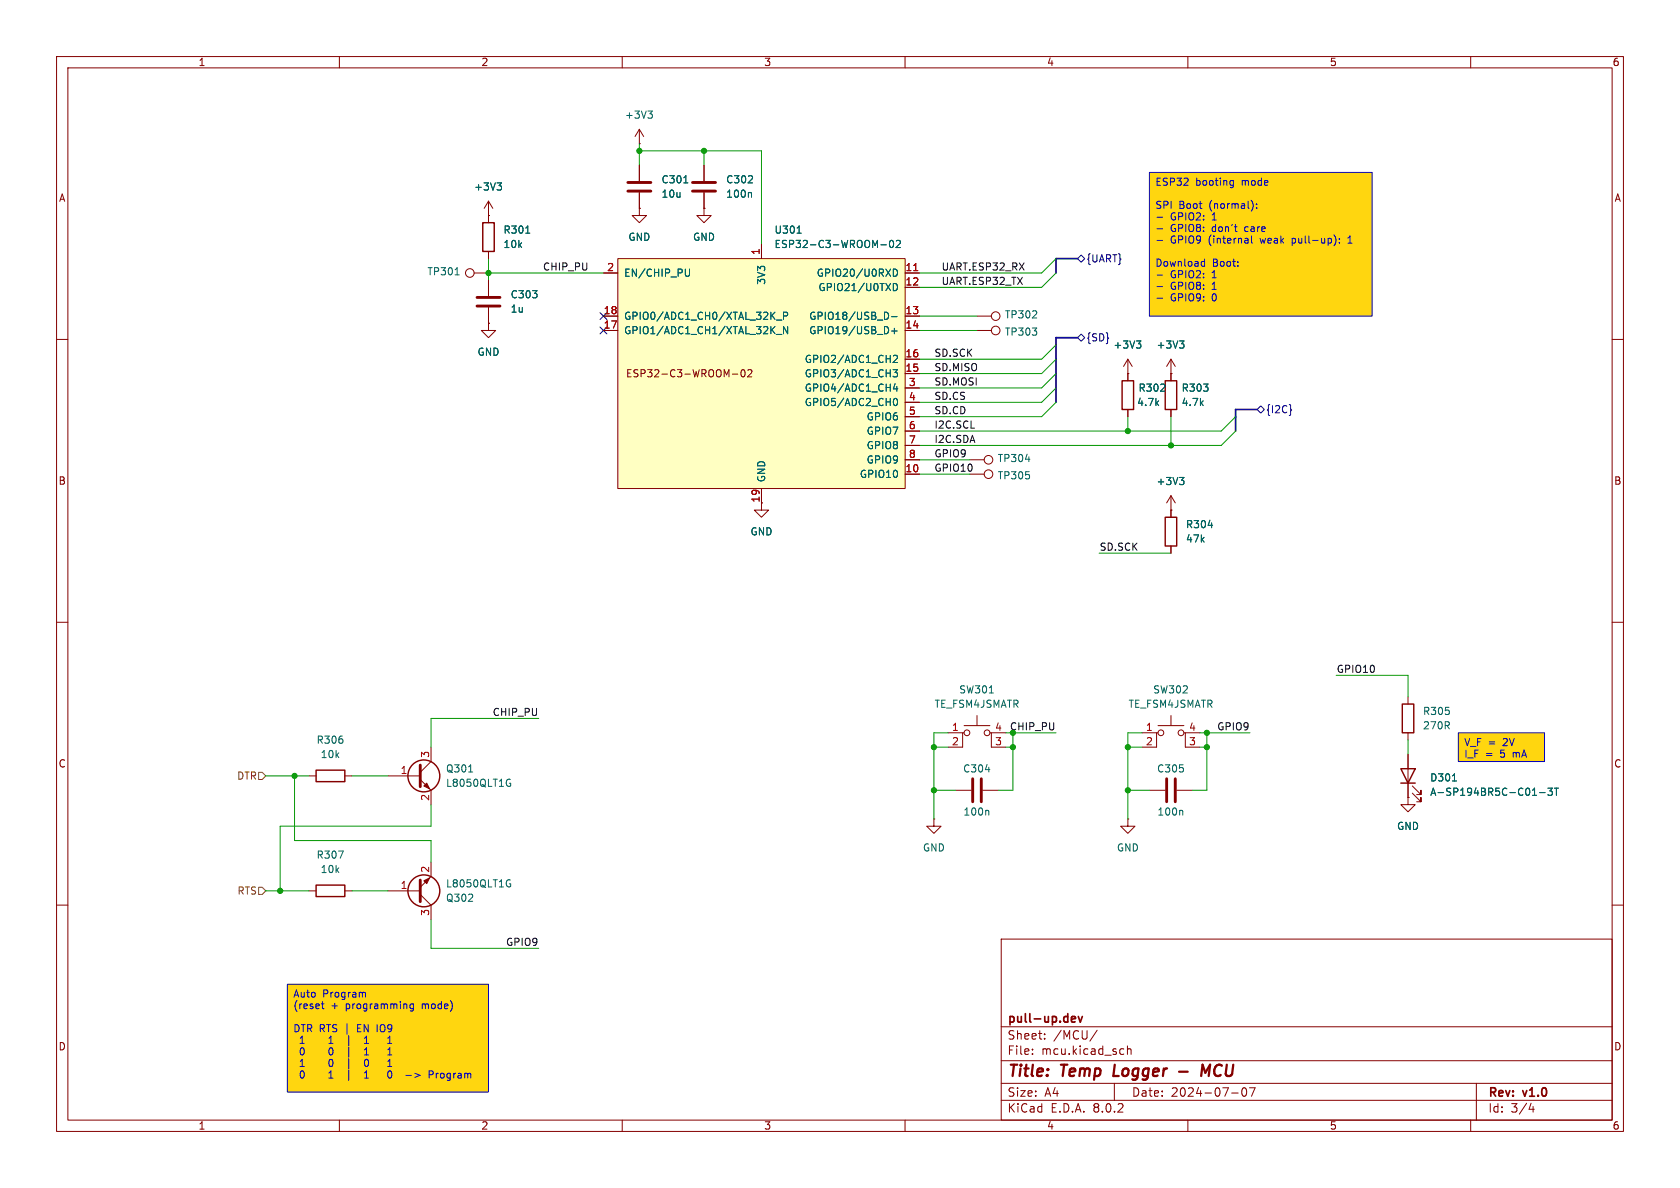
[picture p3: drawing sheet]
<svg xmlns="http://www.w3.org/2000/svg" width="297mm" height="210mm" viewBox="0 0 297 210" stroke-linecap="round" stroke-linejoin="round" font-family="sans-serif">
<g fill="none" stroke="#840000" stroke-width=".18">
<path d="M10 10h277v190h-277zM12 12h273v186h-273zM60 10v2M110 10v2M160 10v2M210 10v2M260 10v2M10 60h2M285 60h2M10 110h2M285 110h2M10 160h2"/>
<path d="M285 160h2M177 166h108v32h-108zM60 198v2M110 198v2M160 198v2M177 194.5h108M177 191.5h108M177 187.5h108M177 181.5h108M182.5 186.3v.1M182.5 185.5v.1M184.7 183.6v.1"/>
<path d="M184.7 182.8v.1M194 182.1l-1.3 2M197 191.5v3M198.2 185.4l.5 .1M198.7 186.3l-.5 .1M199.3 185.5l.2-.1 .4 .1 .1 .9M199.3 184.9v1.5M210 198v2M217.7 193.2h1.2M219.7 192.4l.2-.1a.81 .81 0 0 1 .6 .6 .81 .81 0 0 1-.3 .8l-.2 .1a.81 .81 0 0 1-.3-1.4zM220.9 192.3h1l-.7 1.5M260 198v2"/>
<path d="M261 191.5v6.5M270.7 195l-.4 1.1h.9M271 195.6v1"/>
</g>
<path d="M197.1 188.2l-.3 2h1M208.4 189.4h1.6M212.3 190.2l.3-2 .5 1.4 .8-1.4-.2 2" fill="none" stroke="#840000" stroke-width=".4"/>
<path d="M189.6 179.7l.5 .1v.2l-.7 .2M190.6 179.7l.4 1 .3-1M190.1 180.6l-.5 .1" fill="none" stroke="#840000" stroke-width=".3"/>
<g fill="#ffd60f">
<path d="M257.8 129.5h15.2v5.1h-15.2z"/>
<path d="M203.2 30.5h39.4v25.4h-39.4z"/>
<path d="M50.8 174h35.6v19h-35.6z"/>
</g>
<g fill="none" stroke="#840000" stroke-width=".18">
<path d="M86.4 38.1h.1M86.4 35.6l-.8 1.2M86.4 35.6v3.8M86.4 35.6l.7 1.2M113 25.4h.1M113 36.8v1.3h1.3l-1.3 1.3-1.2-1.3h1.2M113 36.8h.1M113 22.9v2.5M113 29.2v2.8M113 34v2.8M113 22.9l-.7 1.2M113 22.9l.8 1.2"/>
<path d="M124.5 36.8v1.3h1.2l-1.2 1.3-1.3-1.3h1.3M124.5 36.8h.1M124.5 29.2v2.8M124.5 34v2.8M83.8 48.3h2.6M86.4 57.2v1.2h1.2l-1.2 1.3-1.3-1.3h1.3M86.4 57.2h.1M86.4 44.5v1.2M86.4 49.5v2.8M86.4 54.4v2.8M134.6 88.9v1.3h1.3l-1.3 1.2-1.3-1.2h1.3M171.4 83.8h2.6"/>
<path d="M171.4 81.3h2.6M68.6 137.2h5.7M74.3 137.8l1.9 1.9v2.5M76.2 132.1v2.5l-1.9 1.9M167.6 129.5h2.6M168.9 139.7h2.8M170.4 129.5h-.2v2.6h-2.6M170.4 128.3h4.6M172.7 126.5v1.8M173.7 139.7h2.8M175 129.5h.3v2.6h2.5M175.3 129.5h2.5"/>
<path d="M201.9 129.5h2.6M203.2 139.7h2.8M204.7 129.5h-.2v2.6h-2.6M204.7 128.3h4.6M207 126.5v1.8M208 139.7h2.8M209.3 129.5h.2v2.6h2.6M209.5 129.5h2.6M248.9 123.2v1.3M248.9 129.5v1.3M248.9 133.4v7.6M249.7 138.9l1.5 1.6v-.8v.8h-.8"/>
<path d="M165.1 144.8v1.3h1.3l-1.3 1.2-1.3-1.2h1.3M165.1 144.8h.1M199.4 144.8v1.3h1.3l-1.3 1.2-1.3-1.2h1.3M199.4 144.8h.1M248.9 141v1.2h1.3l-1.3 1.3-1.3-1.3h1.3M248.9 141h.1M249.7 140.2l1.5 1.5v-.7v.7h-.8"/>
<circle cx="83.1" cy="48.3" r=".76"/>
<circle cx="174.8" cy="81.3" r=".76"/>
<circle cx="174.8" cy="83.8" r=".76"/>
<circle cx="170.9" cy="129.5" r=".51"/>
<circle cx="174.5" cy="129.5" r=".51"/>
<circle cx="205.2" cy="129.5" r=".51"/>
<circle cx="208.8" cy="129.5" r=".51"/>
</g>
<g fill="none" stroke="#006464" stroke-width=".18">
<path d="M114.5 19.6h.8l-.4 .5M87.9 32.3h.8l-.5 .5M88.4 32.8l.3 .3v.3l-.3 .2M115.1 20.1l.2 .3v.3l-.2 .2M120.9 32.3h.7M132.7 34l.2 .2v.7M80.5 48.6h.7M92.9 41.2h.8M181.3 81.2h.8M82.8 136.5h.8M89.9 137.7l.3 .1M90 138.5h.3v.4l-.4 .1"/>
<path d="M174.2 136h.8M174.9 122.5h.7M256.8 138.1h.7M273.6 139.3h.8l-.4 .5 .4 .1v.6l-.2 .1-.6-.1M274.8 139.3h.7M275.2 139.3v1.3M174.6 143.2l.2 .2v.7M208.9 143.2l.2 .2v.7M270.9 140.6h.8M272.2 140.1h1"/>
</g>
<path d="M111 33.8h4.1M111 32.3h4.1M122.4 33.8h4.1M122.4 32.3h4.1M84.3 54.1h4.1M84.3 52.6h4.1M74.3 135.3v3.8M172 137.7v4M173.5 137.7v4M206.2 137.7v4M207.8 137.7v4" fill="none" stroke="#840000" stroke-width=".51"/>
<g fill="none" stroke="#840000" stroke-width=".25">
<path d="M85.3 39.4h2.1v5.1h-2.1zM247.6 135.9h2.6l-1.3 2.5zM247.6 138.4h2.6M247.9 124.5h2v5h-2z"/>
<circle cx="74.9" cy="137.2" r="2.82"/>
</g>
<path d="M74.9 138.9l.5-.5 .5 1z" fill="#840000" stroke="#840000" stroke-width=".18"/>
<path d="M109.2 45.7h50.8v40.7h-50.8z" fill="#ffffc2"/>
<g fill="none" stroke="#840000" stroke-width=".18">
<path d="M86.4 38.1h.1M86.4 38.1v1.3M113 36.8h.1M113 29.2v2.8M113 34v2.8M124.5 36.8h.1M124.5 29.2v2.8M124.5 34v2.8M86.4 57.2h.1M86.4 44.5v1.2M86.4 49.5v2.8M86.4 54.4v2.8"/>
<path d="M106.7 48.3h2.5M106.7 55.9h2.5M106.7 58.4h2.5M109.2 45.7h50.8v40.7h-50.8zM134.6 43.2v2.5M160 48.3h2.6M160 50.8h2.6M160 55.9h2.6M160 58.4h2.6M172.7 55.9h2.6M172.7 58.4h2.6M129.5 66.1h.9"/>
<path d="M131.1 65.5l.2-.2a.68 .68 0 0 1 .4 .7 .68 .68 0 0 1-.4 .6l-.2-.1-.1-.4zM132.2 65.5l.5-.2 .2 .4-.8 .9h.8M160 66h2.6M160 63.5h2.6M160 68.6h2.6M160 71.1h2.6M160 73.7h2.6M160 76.2h2.6M160 78.7h2.6M199.4 66h.1M199.4 63.5v3.8M199.4 72.4v1.3"/>
<path d="M199.4 63.5l-.8 1.3M199.4 63.5l.8 1.3M207 66h.1M207 63.5v3.8M207 72.4v1.3M207 63.5l-.8 1.3M207 63.5l.8 1.3M134.6 86.4v2.5M160 83.8h2.6M160 81.3h2.6M207 90.2h.1M207 87.6v3.8"/>
<path d="M207 96.5v1.3M207 87.6l-.8 1.3M207 87.6l.8 1.3M54.6 137.2h1.3M61 137.2h1.2M248.9 133.4v2.5M248.9 138.4v2.6M54.6 157.5h1.3M61 157.5h1.2M68.6 157.5h5.7M74.3 158.1l1.9 1.9v2.6M76.2 152.4v2.5l-1.9 1.9"/>
<path d="M248.9 141h.1"/>
<circle cx="176" cy="55.9" r=".76"/>
<circle cx="176" cy="58.4" r=".76"/>
</g>
<g fill="none" stroke="#006464" stroke-width=".18">
<path d="M87.9 32.3h.8l-.5 .5M88.4 32.8l.3 .3v.3l-.3 .2M120.9 32.3h.7M132.7 34l.2 .2v.7M92.9 41.2h.8M121.9 47.6l-.1 1.1-.2 .1h-.3M137.2 59.1h1M137.2 56.6h1M138.5 55.9l.6-.1 .1-.2v-.3l-.7-.1v1.3M139.2 57.7v1.3l-.7-1.3v1.3M140.9 41.2h.7M155.7 43.3h1"/>
<path d="M156.8 55.3l.3 .4-.3 .7M157.4 42.6l.1-.1a.68 .68 0 0 1 .5 .6 .68 .68 0 0 1-.5 .7l-.1-.2-.2-.3zM157.6 56h1M157.6 58.5h1M157.9 47.6a.64 .64 0 0 1 .8 .6 .64 .64 0 0 1-.8 .6zM157.9 50.1a.64 .64 0 0 1 .8 .6 .64 .64 0 0 1-.8 .7zM158.1 58v1M158.5 42.6l.4-.1 .3 .4-.8 .9h.8M157.9 65.3h.8l-.5 .5 .4 .2v.5l-.2 .1-.5-.1M157.9 62.9l.5-.1 .3 .4-.8 .9h.8M158.1 70.6l.1-.2a.68 .68 0 0 1 .5 .7 .68 .68 0 0 1-.5 .6l-.1-.1-.2-.4zM158.2 67.8l-.3 .9h.8"/>
<path d="M158.5 68.3v.9M200.9 60.3h.8l-.4 .5M201.4 60.8l.3 .2v.3l-.3 .2M208.5 60.3h.8l-.4 .5M209.1 60.8l.2 .2v.3l-.2 .2M208.5 84.4h.8l-.4 .5M209.1 84.9l.2 .2v.3l-.2 .3M213.6 92.9h.8M256.8 138.1h.7M273.6 139.3h.8l-.4 .5 .4 .1v.6l-.2 .1-.6-.1M274.8 139.3h.7M275.2 139.3v1.3"/>
<path d="M59.8 150.4h.9l-.6 1.3M89.9 155.5l.3 .1M90 156.2h.3v.5l-.4 .1M270.9 140.6h.8M272.2 140.1h1"/>
</g>
<path d="M161.5 47.8h.8" fill="none" stroke="#a90000" stroke-width=".18"/>
<g fill="none" stroke="#840000" stroke-width=".25">
<path d="M198.4 67.3h2v5.1h-2zM206 67.3h2v5.1h-2zM206 91.4h2v5.1h-2zM55.9 136.1h5.1v2.1h-5.1zM55.9 156.5h5.1v2h-5.1z"/>
<circle cx="74.9" cy="157.5" r="2.82"/>
</g>
<path d="M74.3 155.6v3.8" fill="none" stroke="#840000" stroke-width=".51"/>
<path d="M74.9 155.7l1-.5-.5 1z" fill="#840000" stroke="#840000" stroke-width=".18"/>
<path d="M106.1 57.8l1.2 1.2M106.1 55.3l1.2 1.2M107.3 57.8l-1.2 1.2M107.3 55.3l-1.2 1.2M190.5 59.7l.6-.6 .7 .6-.7 .6zM190.5 45.7l.6-.6 .7 .6-.7 .7zM222.2 72.4l.7-.6 .6 .6-.6 .6zM228.2 72.3l.1 .2-.1 .2" fill="none" stroke="#000084" stroke-width=".18"/>
<path d="M45.7 136.5h.7l.6 .7-.6 .6h-.7zM45.7 156.8h.7l.6 .7-.6 .6h-.7z" fill="none" stroke="#725600" stroke-width=".18"/>
<g fill="none" stroke="#0000c2" stroke-width=".18">
<path d="M203.2 30.5h39.4v25.4h-39.4zM204.6 38.4h.9M217.7 31.9l.3 .1M218 31.9v1l-.1 .2-.3 .1M218 32.7l-.3 .1M221.4 35.6l.1 .6-.1 .9M222.2 36.7v.1M222.2 36.1v.1M204.6 40.4h.9M204.6 42.5h.9M204.6 48.6h.9M204.6 50.7h.9"/>
<path d="M204.6 52.7h.9M212.5 47h.5M212.5 46.3h.5M213 45.8v1.3M220.6 42.2v.8M220.6 42.9l-.1 .1M220.6 42.4l-.1 .1M221.2 41.7v1.1l.2 .2M235.8 41.5a1.46 1.46 0 0 1 0 2M236.8 42.9v.1M236.8 42.2v.1M238.3 43h.7"/>
<path d="M238.5 41.9l-.2 .2M257.8 129.5h15.2v5.1h-15.2zM50.8 174h35.6v19h-35.6zM57 177v1.1l.3 .2M64.3 175.4l.3 .2v.7M73.1 177.5h-.4l-.2 .2 .1 .5h.5M73.1 177.5v1l-.3 .2h-.3M58.1 184.4h.8M58.1 190.6h.8M58.3 185.3l-.2 .4 .2 .7M58.3 187.3l-.2 .4 .2 .8M58.4 189.5l-.3 .2"/>
<path d="M61.6 183.1v1.8M61.6 185.1v1.8M61.6 187.1v1.9M61.6 189.2v1.8M64.4 185.6l.4-.4v1.3M64.4 184.4h.8M64.4 189.7l.4-.4v1.3M64.4 186.5h.8M64.4 190.6h.8M64.6 187.3h.1a.68 .68 0 0 1 .5 .6 .68 .68 0 0 1-.5 .6 .84 .84 0 0 1-.1-1.2zM64.7 183.4l-.3 .1M64.8 183.2v1.2"/>
<path d="M68.5 184.4h.8M68.5 185.6l.4-.4v1.3M68.5 187.6l.4-.3v1.2M68.5 186.5h.8M68.5 188.5h.8M68.7 189.4l.1-.1a.68 .68 0 0 1 .5 .6 .68 .68 0 0 1-.5 .7l-.1-.1-.2-.4zM68.8 183.4l-.3 .1M68.9 183.2v1.2M71.7 190.1h1M73.3 189.7l1 .4-1 .4M75.9 190l.6-.1 .1-.2-.1-.3-.6-.1v1.3M77.1 189.7v.9"/>
<path d="M77.5 189.7l-.4 .3M78.1 189.7l-.2 .3v.3l.2 .3"/>
</g>
<path d="M190.5 45.7h-3.8v2.6M190.5 59.7h-3.8v11.4M222.2 72.4h-3.8v3.8" fill="none" stroke="#000084" stroke-width=".3"/>
<g fill="none" stroke="#009600" stroke-width=".18">
<path d="M113 26.7h21.6v16.5M113 25.4v3.8M124.5 26.7v2.5M86.4 45.7v3.8M86.4 48.3h20.3M162.6 58.4h10.1M162.6 55.9h10.1M186.7 45.7l-2.6 2.6h-21.5M186.7 48.3l-2.6 2.5h-21.5M186.7 68.6l-2.6 2.5h-21.5M186.7 71.1l-2.6 2.6h-21.5M186.7 66l-2.6 2.6h-21.5"/>
<path d="M186.7 63.5l-2.6 2.5h-21.5M186.7 61l-2.6 2.5h-21.5M199.4 73.7v2.5M207 73.7v5M218.4 73.7l-2.5 2.5h-53.3M218.4 76.2l-2.5 2.5h-53.3M162.6 83.8h8.8M162.6 81.3h8.8M194.3 97.8h12.7M236.2 119.4h12.7v3.8M47 137.2h7.6M52.1 137.2v11.4h24.1v3.8"/>
<path d="M62.2 137.2h6.4M95.2 127h-19v5.1M165.1 139.7h3.8M165.1 132.1h2.5M167.6 129.5h-2.5v15.3M177.8 129.5h8.9M177.8 132.1h1.3M179.1 129.5v10.2h-2.6M199.4 139.7h3.8M199.4 132.1h2.5M201.9 129.5h-2.5v15.3M212.1 129.5h8.9"/>
<path d="M212.1 132.1h1.3M213.4 129.5v10.2h-2.6M248.9 130.8v2.6M47 157.5h7.6M62.2 157.5h6.4M76.2 142.2v3.9h-26.7v11.4M76.2 162.6v5h19"/>
</g>
<g fill="#009600" stroke="#009600" stroke-width=".18">
<circle cx="199.4" cy="139.7" r=".46"/>
<circle cx="199.4" cy="132.1" r=".46"/>
<circle cx="213.4" cy="132.1" r=".46"/>
<circle cx="213.4" cy="129.5" r=".46"/>
<circle cx="179.1" cy="132.1" r=".46"/>
<circle cx="165.1" cy="132.1" r=".46"/>
<circle cx="165.1" cy="139.7" r=".46"/>
<circle cx="113" cy="26.7" r=".46"/>
<circle cx="124.5" cy="26.7" r=".46"/>
<circle cx="86.4" cy="48.3" r=".46"/>
<circle cx="199.4" cy="76.2" r=".46"/>
<circle cx="52.1" cy="137.2" r=".46"/>
<circle cx="49.5" cy="157.5" r=".46"/>
<circle cx="207" cy="78.7" r=".46"/>
</g>
<g font-size="2.8" fill="#840000">
<text x="178" y="190.9">Title:</text>
<text x="187.7" y="190.9">Temp</text>
<text x="197.7" y="190.9">Logger</text>
<text x="214.8" y="190.9">MCU</text>
</g>
<g font-size="2.1" fill="#840000">
<text x="178" y="184">Sheet:</text>
<text x="178" y="181.2">pull-up.dev</text>
<text x="186.2" y="184">/MCU/</text>
<text x="178" y="186.7">File:</text>
<text x="184.1" y="186.7">mcu.kicad_sch</text>
<text x="178" y="196.9">KiCad</text>
<text x="178" y="194.1">Size:</text>
<text x="184.7" y="194.1">A4</text>
<text x="185.7" y="196.9">E.D.A.</text>
<text x="193.3" y="196.9">8.0.2</text>
<text x="200" y="194.1">Date:</text>
<text x="207" y="194.1">2024-07-07</text>
<text x="263" y="194.3">Rev:</text>
<text x="263" y="196.9">Id:</text>
<text x="267.1" y="196.9">3/4</text>
<text x="269.4" y="194.3">v1.0</text>
</g>
<g font-size="1.8" fill="#840000">
<text x="35" y="11.9">1</text>
<text x="85" y="11.9">2</text>
<text x="135" y="11.9">3</text>
<text x="185" y="11.9">4</text>
<text x="235" y="11.9">5</text>
<text x="285" y="11.9">6</text>
<text x="10.3" y="35.9">A</text>
<text x="285.3" y="35.9">A</text>
<text x="110.6" y="66.9">ESP32-C3-WROOM-02</text>
<text x="10.3" y="85.9">B</text>
<text x="134.4" y="88.9" transform="rotate(-90 134.4 88.9)">19</text>
<text x="285.3" y="85.9">B</text>
<text x="10.3" y="135.9">C</text>
<text x="285.3" y="135.9">C</text>
<text x="10.3" y="185.9">D</text>
<text x="285.3" y="185.9">D</text>
<text x="35" y="199.9">1</text>
<text x="85" y="199.9">2</text>
<text x="135" y="199.9">3</text>
<text x="185" y="199.9">4</text>
<text x="235" y="199.9">5</text>
<text x="285" y="199.9">6</text>
</g>
<g font-size="1.8" fill="#006464">
<text x="110.4" y="21.2">+3V3</text>
<text x="83.7" y="33.9">+3V3</text>
<text x="116.8" y="32.6">C301</text>
<text x="116.8" y="35.2">10u</text>
<text x="128.3" y="32.6">C302</text>
<text x="128.3" y="35.2">100n</text>
<text x="88.9" y="41.5">R301</text>
<text x="136.8" y="41.5">U301</text>
<text x="88.9" y="44">10k</text>
<text x="111" y="42.8">GND</text>
<text x="122.4" y="42.8">GND</text>
<text x="136.8" y="44">ESP32-C3-WROOM-02</text>
<text x="75.5" y="48.9">TP301</text>
<text x="90.2" y="52.9">C303</text>
<text x="110.2" y="49.1">EN/CHIP_PU</text>
<text x="135.5" y="50.4" transform="rotate(-90 135.5 50.4)">3V3</text>
<text x="144.3" y="49.1">GPIO20/U0RXD</text>
<text x="144.6" y="51.7">GPIO21/U0TXD</text>
<text x="90.2" y="55.5">1u</text>
<text x="110.2" y="59.3">GPIO1/ADC1_CH1/XTAL_32K_N</text>
<text x="110.2" y="56.7">GPIO0/ADC1_CH0/XTAL_32K_P</text>
<text x="143" y="56.7">GPIO18/USB_D-</text>
<text x="143" y="59.3">GPIO19/USB_D+</text>
<text x="177.6" y="59.5">TP303</text>
<text x="177.6" y="56.5">TP302</text>
<text x="84.3" y="63.1">GND</text>
<text x="142.2" y="64.4">GPIO2/ADC1_CH2</text>
<text x="196.7" y="61.8">+3V3</text>
<text x="204.4" y="61.8">+3V3</text>
<text x="142.2" y="66.9">GPIO3/ADC1_CH3</text>
<text x="142.2" y="69.4">GPIO4/ADC1_CH4</text>
<text x="142.2" y="72">GPIO5/ADC2_CH0</text>
<text x="200.9" y="72">4.7k</text>
<text x="201.2" y="69.4">R302</text>
<text x="208.8" y="69.4">R303</text>
<text x="208.8" y="72">4.7k</text>
<text x="153.1" y="74.5">GPIO6</text>
<text x="153.1" y="77.1">GPIO7</text>
<text x="153.1" y="79.6">GPIO8</text>
<text x="153.1" y="82.1">GPIO9</text>
<text x="176.3" y="81.9">TP304</text>
<text x="135.5" y="85.3" transform="rotate(-90 135.5 85.3)">GND</text>
<text x="151.9" y="84.7">GPIO10</text>
<text x="176.3" y="84.9">TP305</text>
<text x="204.4" y="86">+3V3</text>
<text x="132.6" y="94.8">GND</text>
<text x="209.6" y="93.6">R304</text>
<text x="209.6" y="96.1">47k</text>
<text x="165.1" y="125.3">TE_FSM4JSMATR</text>
<text x="169.5" y="122.8">SW301</text>
<text x="199.4" y="125.3">TE_FSM4JSMATR</text>
<text x="203.8" y="122.8">SW302</text>
<text x="55.9" y="131.7">R306</text>
<text x="251.5" y="126.6">R305</text>
<text x="251.5" y="129.1">270R</text>
<text x="56.6" y="134.2">10k</text>
<text x="78.7" y="136.8">Q301</text>
<text x="170.2" y="136.8">C304</text>
<text x="204.5" y="136.8">C305</text>
<text x="78.7" y="139.3">L8050QLT1G</text>
<text x="252.7" y="138.3">D301</text>
<text x="252.7" y="140.9">A-SP194BR5C-C01-3T</text>
<text x="170.2" y="144.4">100n</text>
<text x="204.5" y="144.4">100n</text>
<text x="246.9" y="146.9">GND</text>
<text x="55.9" y="152">R307</text>
<text x="56.6" y="154.5">10k</text>
<text x="163.1" y="150.7">GND</text>
<text x="197.4" y="150.7">GND</text>
<text x="78.7" y="159.6">Q302</text>
<text x="78.7" y="157.1">L8050QLT1G</text>
</g>
<g font-size="1.8" fill="#0000c2">
<text x="204.2" y="33.2">ESP32</text>
<text x="211.4" y="33.2">booting</text>
<text x="219.6" y="33.2">mode</text>
<text x="204.2" y="37.2">SPI</text>
<text x="206.9" y="39.3">GPIO2:</text>
<text x="206.9" y="41.3">GPIO8:</text>
<text x="208.4" y="37.2">Boot</text>
<text x="213.9" y="37.2">(normal):</text>
<text x="214.4" y="39.3">1</text>
<text x="214.4" y="41.3">don't</text>
<text x="220.3" y="41.3">care</text>
<text x="204.2" y="47.5">Download</text>
<text x="206.9" y="43.4">GPIO9</text>
<text x="213.8" y="43.4">(internal</text>
<text x="214.3" y="47.5">Boot:</text>
<text x="223.1" y="43.4">weak</text>
<text x="228.9" y="43.4">pull-up):</text>
<text x="239" y="43.4">1</text>
<text x="206.9" y="49.5">GPIO2:</text>
<text x="206.9" y="51.6">GPIO8:</text>
<text x="206.9" y="53.6">GPIO9:</text>
<text x="214.4" y="49.5">1</text>
<text x="214.4" y="51.6">1</text>
<text x="214.4" y="53.6">0</text>
<text x="258.8" y="132.2">V_F =</text>
<text x="258.8" y="134.3">I_F</text>
<text x="262.6" y="134.3">=</text>
<text x="265.3" y="134.3">5</text>
<text x="265.8" y="132.2">2V</text>
<text x="267.7" y="134.3">mA</text>
<text x="51.8" y="176.7">Auto</text>
<text x="51.8" y="178.7">(reset</text>
<text x="57" y="176.7">Program</text>
<text x="58.5" y="178.7">+</text>
<text x="61.2" y="178.7">programming</text>
<text x="74.9" y="178.7">mode)</text>
<text x="51.8" y="182.8">DTR RTS |</text>
<text x="52.9" y="184.8">1</text>
<text x="58.8" y="184.8">1</text>
<text x="63.4" y="182.8">EN IO9</text>
<text x="52.9" y="186.9">0</text>
<text x="52.9" y="188.9">1</text>
<text x="52.9" y="191">0</text>
<text x="58.8" y="186.9">0</text>
<text x="58.8" y="188.9">0</text>
<text x="58.8" y="191">1</text>
<text x="78.5" y="191">Program</text>
</g>
<g font-size="1.8" fill="#0f0f0f">
<text x="95.9" y="47.9">CHIP_PU</text>
<text x="166.4" y="47.9">UART.ESP32_RX</text>
<text x="166.4" y="50.5">UART.ESP32_TX</text>
<text x="165.1" y="65.7">SD.MISO</text>
<text x="165.1" y="63.2">SD.SCK</text>
<text x="165.1" y="70.8">SD.CS</text>
<text x="165.1" y="68.2">SD.MOSI</text>
<text x="165.1" y="73.3">SD.CD</text>
<text x="165.1" y="75.9">I2C.SCL</text>
<text x="165.1" y="80.9">GPIO9</text>
<text x="165.1" y="78.4">I2C.SDA</text>
<text x="165.1" y="83.5">GPIO10</text>
<text x="194.3" y="97.4">SD.SCK</text>
<text x="236.2" y="119">GPIO10</text>
<text x="87" y="126.7">CHIP_PU</text>
<text x="215.1" y="129.2">GPIO9</text>
<text x="89.4" y="167.3">GPIO9</text>
</g>
<g font-size="1.8" fill="#a90000">
<text x="134.4" y="45.2" transform="rotate(-90 134.4 45.2)">1</text>
<text x="107.2" y="48">2</text>
<text x="160" y="48">11</text>
<text x="160" y="50.5">12</text>
<text x="106.6" y="58.2">17</text>
<text x="106.6" y="55.6">18</text>
<text x="160" y="55.6">13</text>
<text x="160" y="58.2">14</text>
<text x="160" y="65.8">15</text>
<text x="160" y="63.2">16</text>
<text x="160.6" y="68.3">3</text>
<text x="160.6" y="70.9">4</text>
<text x="160.6" y="73.4">5</text>
<text x="160.6" y="75.9">6</text>
<text x="160" y="83.6">10</text>
<text x="160.6" y="78.5">7</text>
<text x="160.6" y="81">8</text>
<text x="168.2" y="129.3">1</text>
<text x="168.2" y="131.8">2</text>
<text x="175.8" y="131.8">3</text>
<text x="175.8" y="129.3">4</text>
<text x="202.5" y="129.3">1</text>
<text x="202.5" y="131.8">2</text>
<text x="210.1" y="131.8">3</text>
<text x="210.1" y="129.3">4</text>
<text x="70.7" y="136.9">1</text>
<text x="75.9" y="134.1" transform="rotate(-90 75.9 134.1)">3</text>
<text x="75.9" y="141.7" transform="rotate(-90 75.9 141.7)">2</text>
<text x="75.9" y="154.4" transform="rotate(-90 75.9 154.4)">2</text>
<text x="70.7" y="157.2">1</text>
<text x="75.9" y="162" transform="rotate(-90 75.9 162)">3</text>
</g>
<g font-size="1.8" fill="#000084">
<text x="192" y="46.6">{UART}</text>
<text x="192" y="60.6">{SD}</text>
<text x="223.7" y="73.3">{I2C}</text>
</g>
<text font-size="1.8" fill="#009600" x="178.4" y="129.2">CHIP_PU</text>
<g font-size="1.8" fill="#725600">
<text x="41.8" y="138">DTR</text>
<text x="41.9" y="158.3">RTS</text>
</g>
</svg>
